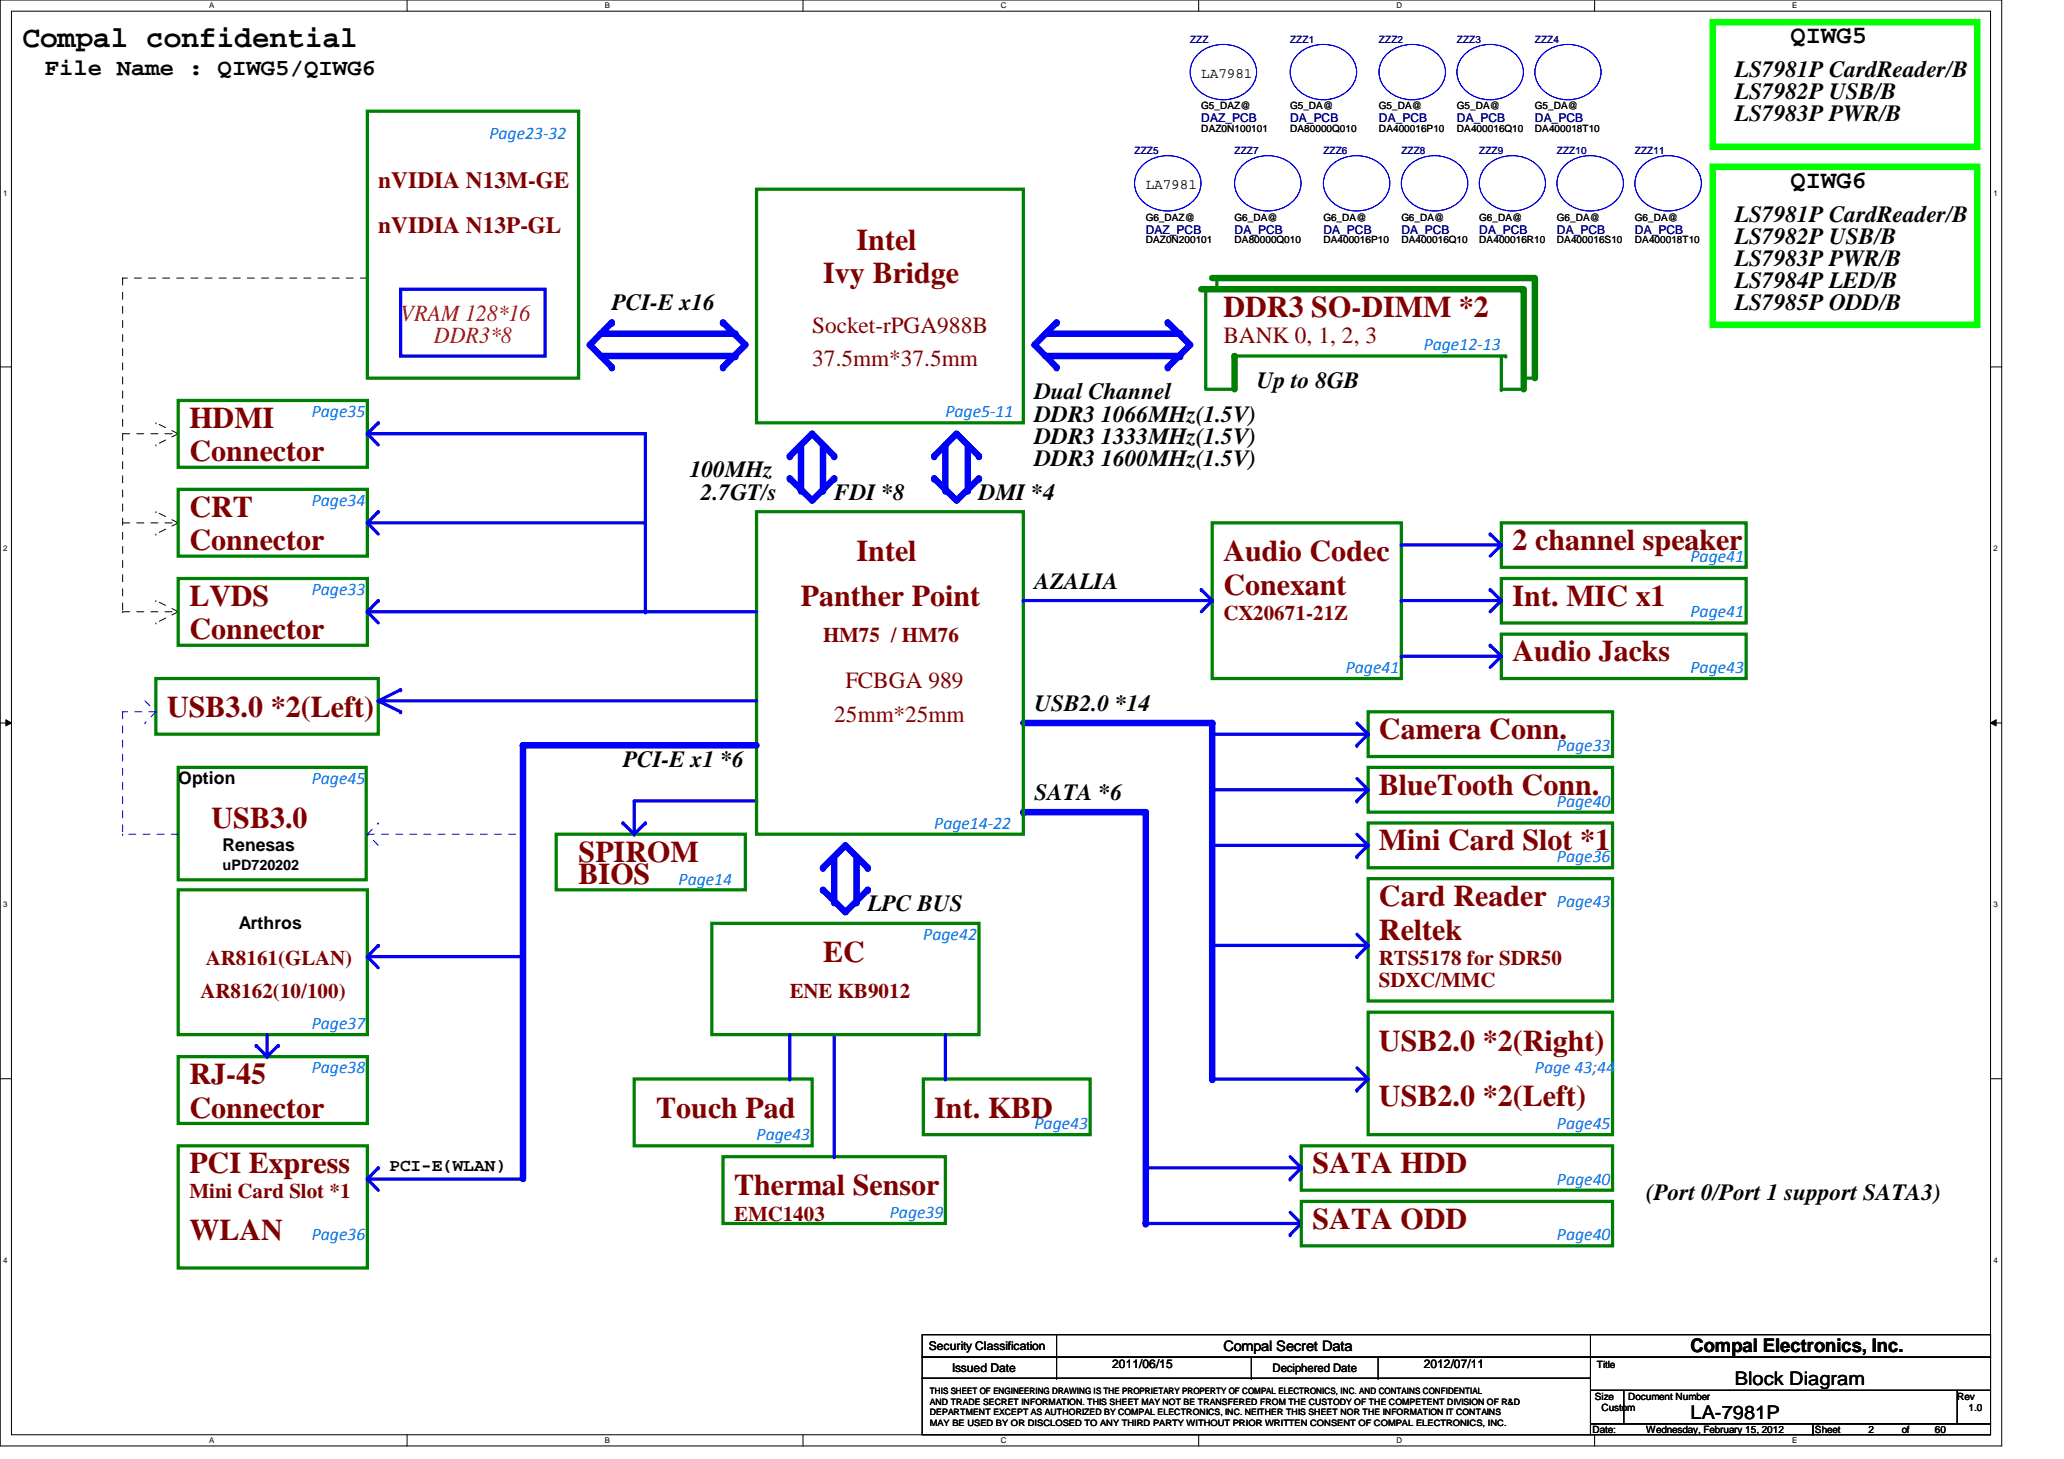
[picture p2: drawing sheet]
<svg xmlns="http://www.w3.org/2000/svg" width="297mm" height="210mm" viewBox="0 0 297 210" stroke-linecap="round" stroke-linejoin="round" font-family="sans-serif">
<path d="M0 0h288.1v208h-288.1zM1.6 1.6h284.9v204.8h-284.9z" fill="none" stroke="#000" stroke-width=".14"/>
<g fill="#fff">
<path d="M30.1 .2h.7v1.2h-.7z"/>
<path d="M30.1 206.6h.7v1.2h-.7z"/>
</g>
<path d="M58.6 0v1.6M58.6 206.4v1.6" fill="none" stroke="#000" stroke-width=".14"/>
<g fill="#fff">
<path d="M87 .2h.8v1.2h-.8z"/>
<path d="M87 206.6h.8v1.2h-.8z"/>
</g>
<path d="M115.6 0v1.6M115.6 206.4v1.6" fill="none" stroke="#000" stroke-width=".14"/>
<g fill="#fff">
<path d="M144 .2h.8v1.2h-.8z"/>
<path d="M144 206.6h.8v1.2h-.8z"/>
</g>
<path d="M172.5 0v1.6M172.5 206.4v1.6" fill="none" stroke="#000" stroke-width=".14"/>
<g fill="#fff">
<path d="M201 .2h.7v1.2h-.7z"/>
<path d="M201 206.6h.7v1.2h-.7z"/>
</g>
<path d="M229.5 0v1.6M229.5 206.4v1.6" fill="none" stroke="#000" stroke-width=".14"/>
<g fill="#fff">
<path d="M257.9 .2h.8v1.2h-.8z"/>
<path d="M257.9 206.6h.8v1.2h-.8z"/>
<path d="M.5 27.2h.6v1.2h-.6z"/>
<path d="M286.9 27.2h.6v1.2h-.6z"/>
<path d="M.5 78.4h.6v1.1h-.6z"/>
<path d="M286.9 78.4h.6v1.1h-.6z"/>
</g>
<path d="M0 52.8h1.6M286.5 52.8h1.6" fill="none" stroke="#000" stroke-width=".14"/>
<g fill="#fff">
<path d="M.5 129.6h.6v1.2h-.6z"/>
<path d="M286.9 129.6h.6v1.2h-.6z"/>
</g>
<path d="M0 104h1.6M.8 103.5l.8 .5-.8 .4zM286.5 104l.8-.5v.9zM286.5 104h1.6" fill="none" stroke="#000" stroke-width=".14"/>
<path d="M.8 103.5l.8 .5-.8 .4zM286.5 104l.8-.5v.9z" fill="#000"/>
<g fill="#fff">
<path d="M.5 180.8h.6v1.1h-.6z"/>
<path d="M286.9 180.8h.6v1.1h-.6z"/>
</g>
<g fill="none" stroke="#000" stroke-width=".14">
<path d="M0 155.2h1.6M286.5 155.2h1.6M132.7 192h96.2v3.2h-96.2zM132.7 195.2h96.2v3.1h-96.2zM132.7 198.3h96.2v8.1h-96.2zM152.1 195.2h.1M152.1 198.3h.1M152.1 192v6.3M180.1 198.3h.1M180.1 195.2v3.1M198.3 198.3h.1M198.3 195.2v3.1"/>
<path d="M228.9 192h57.6v3.2h-57.6zM228.9 195.2h57.6v4.8h-57.6zM228.9 200h4.8v4.9h-4.8zM228.9 204.9h32v1.5h-32zM233.7 200h48v4.9h-48zM260.9 204.9h25.6v1.5h-25.6zM281.7 200h4.8v4.9h-4.8z"/>
</g>
<path d="M246.5 3.2h38.1v17.9h-38.1z" fill="none" stroke="#0f0" stroke-width=".93"/>
<path d="M88 46.4l-3.1 3.2" fill="none" stroke="#00f" stroke-width=".93"/>
<circle cx="88" cy="46.4" r=".47" fill="#00f"/>
<path d="M107.3 49.6l-3.2 3.2" fill="none" stroke="#00f" stroke-width=".93"/>
<circle cx="104.1" cy="52.8" r=".47" fill="#00f"/>
<path d="M86.4 51.2h19.4" fill="none" stroke="#00f" stroke-width=".93"/>
<circle cx="105.8" cy="51.2" r=".47" fill="#00f"/>
<path d="M104.1 46.4l3.2 3.2" fill="none" stroke="#00f" stroke-width=".93"/>
<circle cx="104.1" cy="46.4" r=".47" fill="#00f"/>
<path d="M84.9 49.6l3.1 3.2" fill="none" stroke="#00f" stroke-width=".93"/>
<circle cx="88" cy="52.8" r=".47" fill="#00f"/>
<path d="M86.4 48h19.4" fill="none" stroke="#00f" stroke-width=".93"/>
<circle cx="105.8" cy="48" r=".47" fill="#00f"/>
<g fill="none" stroke="#000" stroke-width=".14" stroke-dasharray="1 1 1 1 1 1 1 1">
<path d="M17.6 40h.1M17.6 40v48M52.9 40h-35.3M17.6 75.2h8.1M17.6 62.4h8.1M22.4 73.6h.1M22.4 76.8h.1M22.4 60.8h.1M22.4 64h.1M25.7 75.2h.1M25.7 75.2l-3.3-1.6M25.7 75.2l-3.3 1.6"/>
<path d="M25.7 62.4h.1M25.7 62.4l-3.3-1.6M25.7 62.4l-3.3 1.6M17.6 88h.1M17.6 88h8.1M22.4 86.4h.1M22.4 89.6h.1M25.7 88h.1M25.7 88l-3.3-1.6M25.7 88l-3.3 1.6"/>
</g>
<path d="M52.9 16h30.4v38.4h-30.4z" fill="none" stroke="#008000" stroke-width=".47"/>
<path d="M57.7 41.6h20.7v9.6h-20.7zM91.3 115.2h17.6" fill="none" stroke="#00f" stroke-width=".47"/>
<circle cx="108.9" cy="115.2" r=".23" fill="#00f"/>
<path d="M91.3 115.2v4.8" fill="none" stroke="#00f" stroke-width=".47"/>
<circle cx="91.3" cy="120" r=".23" fill="#00f"/>
<path d="M164.9 116.8v59.2" fill="none" stroke="#00f" stroke-width=".93"/>
<circle cx="164.9" cy="176" r=".47" fill="#00f"/>
<path d="M91.3 155.2h25.6v9.6h-25.6z" fill="none" stroke="#008000" stroke-width=".47"/>
<path d="M116.9 62.4l3.2 3.2" fill="none" stroke="#00f" stroke-width=".93"/>
<circle cx="120.1" cy="65.6" r=".47" fill="#00f"/>
<path d="M113.7 68.8l3.2 3.2" fill="none" stroke="#00f" stroke-width=".93"/>
<circle cx="113.7" cy="68.8" r=".47" fill="#00f"/>
<path d="M118.4 64v6.6" fill="none" stroke="#00f" stroke-width=".93"/>
<circle cx="118.4" cy="70.6" r=".47" fill="#00f"/>
<path d="M115.3 64v6.6" fill="none" stroke="#00f" stroke-width=".93"/>
<circle cx="115.3" cy="70.6" r=".47" fill="#00f"/>
<path d="M120.1 68.8l-3.2 3.2" fill="none" stroke="#00f" stroke-width=".93"/>
<circle cx="120.1" cy="68.8" r=".47" fill="#00f"/>
<path d="M116.9 62.4l-3.2 3.2" fill="none" stroke="#00f" stroke-width=".93"/>
<circle cx="113.7" cy="65.6" r=".47" fill="#00f"/>
<path d="M147.3 116.8h17.6" fill="none" stroke="#00f" stroke-width=".93"/>
<circle cx="147.3" cy="116.8" r=".47" fill="#00f"/>
<path d="M173.5 41.6v14.4h4.2M219.3 54.4h1.6" fill="none" stroke="#008000" stroke-width=".47"/>
<circle cx="220.9" cy="54.4" r=".23" fill="#008000"/>
<path d="M172.9 41.6h46.4v14.4" fill="none" stroke="#008000" stroke-width=".93"/>
<path d="M216.1 56h3.2" fill="none" stroke="#008000" stroke-width=".47"/>
<circle cx="216.1" cy="56" r=".23" fill="#008000"/>
<path d="M177.7 51.2v4.8" fill="none" stroke="#008000" stroke-width=".93"/>
<circle cx="177.7" cy="51.2" r=".47" fill="#008000"/>
<path d="M175.1 40v1.6" fill="none" stroke="#008000" stroke-width=".47"/>
<circle cx="175.1" cy="41.6" r=".23" fill="#008000"/>
<path d="M216.1 51.2v4.8" fill="none" stroke="#008000" stroke-width=".47"/>
<circle cx="216.1" cy="56" r=".23" fill="#008000"/>
<path d="M174.5 40h46.4v14.4" fill="none" stroke="#008000" stroke-width=".93"/>
<path d="M177.7 51.2h39" fill="none" stroke="#008000" stroke-width=".47"/>
<circle cx="216.7" cy="51.2" r=".23" fill="#008000"/>
<path d="M147.3 104h27.2" fill="none" stroke="#00f" stroke-width=".93"/>
<circle cx="174.5" cy="104" r=".47" fill="#00f"/>
<path d="M174.5 104v51.2" fill="none" stroke="#00f" stroke-width=".93"/>
<circle cx="174.5" cy="155.2" r=".47" fill="#00f"/>
<path d="M108.9 27.2h38.4v33.6h-38.4zM108.9 73.6h38.4v46.4h-38.4zM104.1 166.4h32v9.6h-32z" fill="none" stroke="#008000" stroke-width=".47"/>
<path d="M137.7 62.4l3.2 3.2" fill="none" stroke="#00f" stroke-width=".93"/>
<circle cx="140.9" cy="65.6" r=".47" fill="#00f"/>
<path d="M134.4 68.8l3.3 3.2" fill="none" stroke="#00f" stroke-width=".93"/>
<circle cx="134.4" cy="68.8" r=".47" fill="#00f"/>
<path d="M139.3 64v6.6" fill="none" stroke="#00f" stroke-width=".93"/>
<circle cx="139.3" cy="70.6" r=".47" fill="#00f"/>
<path d="M136.1 64v6.6" fill="none" stroke="#00f" stroke-width=".93"/>
<circle cx="136.1" cy="70.6" r=".47" fill="#00f"/>
<path d="M140.9 68.8l-3.2 3.2" fill="none" stroke="#00f" stroke-width=".93"/>
<circle cx="140.9" cy="68.8" r=".47" fill="#00f"/>
<path d="M137.7 62.4l-3.3 3.2" fill="none" stroke="#00f" stroke-width=".93"/>
<circle cx="134.4" cy="65.6" r=".47" fill="#00f"/>
<path d="M121.7 121.6l3.2 3.2" fill="none" stroke="#00f" stroke-width=".93"/>
<circle cx="124.9" cy="124.8" r=".47" fill="#00f"/>
<path d="M118.4 128l3.3 3.2" fill="none" stroke="#00f" stroke-width=".93"/>
<circle cx="118.4" cy="128" r=".47" fill="#00f"/>
<path d="M120.1 123.2v6.6" fill="none" stroke="#00f" stroke-width=".93"/>
<circle cx="120.1" cy="129.8" r=".47" fill="#00f"/>
<path d="M124.9 128l-3.2 3.2" fill="none" stroke="#00f" stroke-width=".93"/>
<circle cx="124.9" cy="128" r=".47" fill="#00f"/>
<path d="M121.7 121.6l-3.3 3.2" fill="none" stroke="#00f" stroke-width=".93"/>
<circle cx="118.4" cy="124.8" r=".47" fill="#00f"/>
<path d="M123.3 123.2v6.6" fill="none" stroke="#00f" stroke-width=".93"/>
<circle cx="123.3" cy="129.8" r=".47" fill="#00f"/>
<path d="M132.9 155.2h24v8h-24z" fill="none" stroke="#008000" stroke-width=".47"/>
<path d="M120.1 148.8v17.6" fill="none" stroke="#00f" stroke-width=".47"/>
<circle cx="120.1" cy="166.4" r=".23" fill="#00f"/>
<path d="M102.4 132.8h38.5v16h-38.5z" fill="none" stroke="#008000" stroke-width=".47"/>
<path d="M136.1 148.8v6.4" fill="none" stroke="#00f" stroke-width=".47"/>
<circle cx="136.1" cy="155.2" r=".23" fill="#00f"/>
<path d="M113.7 148.8v6.4" fill="none" stroke="#00f" stroke-width=".47"/>
<circle cx="113.7" cy="155.2" r=".23" fill="#00f"/>
<path d="M152.1 46.4l-3.2 3.2" fill="none" stroke="#00f" stroke-width=".93"/>
<circle cx="152.1" cy="46.4" r=".47" fill="#00f"/>
<path d="M171.3 49.6l-3.2 3.2" fill="none" stroke="#00f" stroke-width=".93"/>
<circle cx="168.1" cy="52.8" r=".47" fill="#00f"/>
<path d="M150.4 51.2h19.4" fill="none" stroke="#00f" stroke-width=".93"/>
<circle cx="169.8" cy="51.2" r=".47" fill="#00f"/>
<path d="M168.1 46.4l3.2 3.2" fill="none" stroke="#00f" stroke-width=".93"/>
<circle cx="168.1" cy="46.4" r=".47" fill="#00f"/>
<path d="M148.9 49.6l3.2 3.2" fill="none" stroke="#00f" stroke-width=".93"/>
<circle cx="152.1" cy="52.8" r=".47" fill="#00f"/>
<path d="M150.4 48h19.4" fill="none" stroke="#00f" stroke-width=".93"/>
<circle cx="169.8" cy="48" r=".47" fill="#00f"/>
<path d="M25.7 57.6h27.2v9.6h-27.2zM25.7 70.4h27.2v9.6h-27.2zM25.7 83.2h27.2v9.6h-27.2z" fill="none" stroke="#008000" stroke-width=".47"/>
<path d="M92.9 62.4v25.6" fill="none" stroke="#00f" stroke-width=".47"/>
<circle cx="92.9" cy="62.4" r=".23" fill="#00f"/>
<path d="M92.9 88h16" fill="none" stroke="#00f" stroke-width=".47"/>
<circle cx="92.9" cy="88" r=".23" fill="#00f"/>
<path d="M52.9 62.4h40" fill="none" stroke="#00f" stroke-width=".47"/>
<circle cx="92.9" cy="62.4" r=".23" fill="#00f"/>
<path d="M54.4 60.8l-1.5 1.6" fill="none" stroke="#00f" stroke-width=".47"/>
<circle cx="54.4" cy="60.8" r=".23" fill="#00f"/>
<path d="M52.9 62.4l1.5 1.6" fill="none" stroke="#00f" stroke-width=".47"/>
<circle cx="52.9" cy="62.4" r=".23" fill="#00f"/>
<path d="M52.9 75.2h40" fill="none" stroke="#00f" stroke-width=".47"/>
<circle cx="92.9" cy="75.2" r=".23" fill="#00f"/>
<path d="M54.4 73.6l-1.5 1.6" fill="none" stroke="#00f" stroke-width=".47"/>
<circle cx="54.4" cy="73.6" r=".23" fill="#00f"/>
<path d="M52.9 75.2l1.5 1.6" fill="none" stroke="#00f" stroke-width=".47"/>
<circle cx="52.9" cy="75.2" r=".23" fill="#00f"/>
<path d="M52.9 88h40" fill="none" stroke="#00f" stroke-width=".47"/>
<circle cx="92.9" cy="88" r=".23" fill="#00f"/>
<path d="M54.4 86.4l-1.5 1.6" fill="none" stroke="#00f" stroke-width=".47"/>
<circle cx="54.4" cy="86.4" r=".23" fill="#00f"/>
<path d="M52.9 88l1.5 1.6" fill="none" stroke="#00f" stroke-width=".47"/>
<circle cx="52.9" cy="88" r=".23" fill="#00f"/>
<path d="M25.7 128h27.2v20.8h-27.2zM25.7 164.8h27.2v17.6h-27.2z" fill="none" stroke="#008000" stroke-width=".47"/>
<path d="M38.4 148.8v3.2" fill="none" stroke="#00f" stroke-width=".47"/>
<circle cx="38.4" cy="152" r=".23" fill="#00f"/>
<path d="M25.7 152h27.2v9.6h-27.2z" fill="none" stroke="#008000" stroke-width=".47"/>
<path d="M75.3 107.2h33.6" fill="none" stroke="#00f" stroke-width=".93"/>
<circle cx="75.3" cy="107.2" r=".47" fill="#00f"/>
<path d="M52.9 137.6h22.4" fill="none" stroke="#00f" stroke-width=".47"/>
<circle cx="75.3" cy="137.6" r=".23" fill="#00f"/>
<path d="M54.4 136l-1.5 1.6" fill="none" stroke="#00f" stroke-width=".47"/>
<circle cx="54.4" cy="136" r=".23" fill="#00f"/>
<path d="M52.9 137.6l1.5 1.6" fill="none" stroke="#00f" stroke-width=".47"/>
<circle cx="52.9" cy="137.6" r=".23" fill="#00f"/>
<path d="M75.3 107.2v62.4" fill="none" stroke="#00f" stroke-width=".93"/>
<circle cx="75.3" cy="107.2" r=".47" fill="#00f"/>
<path d="M40 150.4l-1.6 1.6" fill="none" stroke="#00f" stroke-width=".47"/>
<circle cx="40" cy="150.4" r=".23" fill="#00f"/>
<path d="M36.9 150.4l1.5 1.6" fill="none" stroke="#00f" stroke-width=".47"/>
<circle cx="36.9" cy="150.4" r=".23" fill="#00f"/>
<path d="M52.9 169.6h22.4" fill="none" stroke="#00f" stroke-width=".47"/>
<circle cx="75.3" cy="169.6" r=".23" fill="#00f"/>
<path d="M54.4 168l-1.5 1.6" fill="none" stroke="#00f" stroke-width=".47"/>
<circle cx="54.4" cy="168" r=".23" fill="#00f"/>
<path d="M52.9 169.6l1.5 1.6" fill="none" stroke="#00f" stroke-width=".47"/>
<circle cx="52.9" cy="169.6" r=".23" fill="#00f"/>
<path d="M80 120h27.3v8h-27.3z" fill="none" stroke="#008000" stroke-width=".47"/>
<path d="M92.9 118.4l-1.6 1.6" fill="none" stroke="#00f" stroke-width=".47"/>
<circle cx="92.9" cy="118.4" r=".23" fill="#00f"/>
<path d="M89.7 118.4l1.6 1.6" fill="none" stroke="#00f" stroke-width=".47"/>
<circle cx="89.7" cy="118.4" r=".23" fill="#00f"/>
<path d="M164.9 176h22.4" fill="none" stroke="#00f" stroke-width=".47"/>
<circle cx="164.9" cy="176" r=".23" fill="#00f"/>
<path d="M187.3 176l-1.6 1.6" fill="none" stroke="#00f" stroke-width=".47"/>
<circle cx="185.7" cy="177.6" r=".23" fill="#00f"/>
<path d="M185.7 174.4l1.6 1.6" fill="none" stroke="#00f" stroke-width=".47"/>
<circle cx="187.3" cy="176" r=".23" fill="#00f"/>
<path d="M187.3 172.8h44.8v6.4h-44.8zM187.3 164.8h44.8v6.4h-44.8z" fill="none" stroke="#008000" stroke-width=".47"/>
<path d="M164.9 168h22.4" fill="none" stroke="#00f" stroke-width=".47"/>
<circle cx="164.9" cy="168" r=".23" fill="#00f"/>
<path d="M187.3 168l-1.6 1.6" fill="none" stroke="#00f" stroke-width=".47"/>
<circle cx="185.7" cy="169.6" r=".23" fill="#00f"/>
<path d="M185.7 166.4l1.6 1.6" fill="none" stroke="#00f" stroke-width=".47"/>
<circle cx="187.3" cy="168" r=".23" fill="#00f"/>
<path d="M174.5 75.2h27.2v22.4h-27.2zM196.9 126.4h35.2v17.6h-35.2z" fill="none" stroke="#008000" stroke-width=".47"/>
<path d="M174.5 136h22.4" fill="none" stroke="#00f" stroke-width=".47"/>
<circle cx="174.5" cy="136" r=".23" fill="#00f"/>
<path d="M196.9 136l-1.6 1.6" fill="none" stroke="#00f" stroke-width=".47"/>
<circle cx="195.3" cy="137.6" r=".23" fill="#00f"/>
<path d="M195.3 134.4l1.6 1.6" fill="none" stroke="#00f" stroke-width=".47"/>
<circle cx="196.9" cy="136" r=".23" fill="#00f"/>
<path d="M196.9 102.4h35.2v6.4h-35.2zM196.9 110.4h35.2v6.4h-35.2zM196.9 118.4h35.2v6.4h-35.2zM196.9 145.6h35.2v17.6h-35.2z" fill="none" stroke="#008000" stroke-width=".47"/>
<path d="M174.5 121.6h22.4" fill="none" stroke="#00f" stroke-width=".47"/>
<circle cx="174.5" cy="121.6" r=".23" fill="#00f"/>
<path d="M196.9 121.6l-1.6 1.6" fill="none" stroke="#00f" stroke-width=".47"/>
<circle cx="195.3" cy="123.2" r=".23" fill="#00f"/>
<path d="M195.3 120l1.6 1.6" fill="none" stroke="#00f" stroke-width=".47"/>
<circle cx="196.9" cy="121.6" r=".23" fill="#00f"/>
<path d="M174.5 113.6h22.4" fill="none" stroke="#00f" stroke-width=".47"/>
<circle cx="174.5" cy="113.6" r=".23" fill="#00f"/>
<path d="M196.9 113.6l-1.6 1.6" fill="none" stroke="#00f" stroke-width=".47"/>
<circle cx="195.3" cy="115.2" r=".23" fill="#00f"/>
<path d="M195.3 112l1.6 1.6" fill="none" stroke="#00f" stroke-width=".47"/>
<circle cx="196.9" cy="113.6" r=".23" fill="#00f"/>
<path d="M174.5 105.6h22.4" fill="none" stroke="#00f" stroke-width=".47"/>
<circle cx="174.5" cy="105.6" r=".23" fill="#00f"/>
<path d="M196.9 105.6l-1.6 1.6" fill="none" stroke="#00f" stroke-width=".47"/>
<circle cx="195.3" cy="107.2" r=".23" fill="#00f"/>
<path d="M195.3 104l1.6 1.6" fill="none" stroke="#00f" stroke-width=".47"/>
<circle cx="196.9" cy="105.6" r=".23" fill="#00f"/>
<path d="M174.5 155.2h22.4" fill="none" stroke="#00f" stroke-width=".47"/>
<circle cx="174.5" cy="155.2" r=".23" fill="#00f"/>
<path d="M196.9 155.2l-1.6 1.6" fill="none" stroke="#00f" stroke-width=".47"/>
<circle cx="195.3" cy="156.8" r=".23" fill="#00f"/>
<path d="M195.3 153.6l1.6 1.6" fill="none" stroke="#00f" stroke-width=".47"/>
<circle cx="196.9" cy="155.2" r=".23" fill="#00f"/>
<path d="M172.9 84.8l1.6 1.6" fill="none" stroke="#00f" stroke-width=".47"/>
<circle cx="172.9" cy="84.8" r=".23" fill="#00f"/>
<path d="M174.5 86.4l-1.6 1.6" fill="none" stroke="#00f" stroke-width=".47"/>
<circle cx="174.5" cy="86.4" r=".23" fill="#00f"/>
<path d="M147.3 86.4h27.2" fill="none" stroke="#00f" stroke-width=".47"/>
<circle cx="147.3" cy="86.4" r=".23" fill="#00f"/>
<path d="M216.1 75.2h35.2v6.4h-35.2zM216.1 83.2h35.2v6.4h-35.2zM216.1 91.2h35.2v6.4h-35.2z" fill="none" stroke="#008000" stroke-width=".47"/>
<path d="M214.5 84.8l1.6 1.6" fill="none" stroke="#00f" stroke-width=".47"/>
<circle cx="214.5" cy="84.8" r=".23" fill="#00f"/>
<path d="M201.7 86.4h14.4" fill="none" stroke="#00f" stroke-width=".47"/>
<circle cx="201.7" cy="86.4" r=".23" fill="#00f"/>
<path d="M216.1 86.4l-1.6 1.6" fill="none" stroke="#00f" stroke-width=".47"/>
<circle cx="216.1" cy="86.4" r=".23" fill="#00f"/>
<path d="M214.5 92.8l1.6 1.6" fill="none" stroke="#00f" stroke-width=".47"/>
<circle cx="214.5" cy="92.8" r=".23" fill="#00f"/>
<path d="M201.7 94.4h14.4" fill="none" stroke="#00f" stroke-width=".47"/>
<circle cx="201.7" cy="94.4" r=".23" fill="#00f"/>
<path d="M216.1 94.4l-1.6 1.6" fill="none" stroke="#00f" stroke-width=".47"/>
<circle cx="216.1" cy="94.4" r=".23" fill="#00f"/>
<path d="M214.5 76.8l1.6 1.6" fill="none" stroke="#00f" stroke-width=".47"/>
<circle cx="214.5" cy="76.8" r=".23" fill="#00f"/>
<path d="M201.7 78.4h14.4" fill="none" stroke="#00f" stroke-width=".47"/>
<circle cx="201.7" cy="78.4" r=".23" fill="#00f"/>
<path d="M216.1 78.4l-1.6 1.6" fill="none" stroke="#00f" stroke-width=".47"/>
<circle cx="216.1" cy="78.4" r=".23" fill="#00f"/>
<path d="M22.4 97.6h32v8h-32zM25.7 110.4h27v16.2h-27z" fill="none" stroke="#008000" stroke-width=".47"/>
<g fill="none" stroke="#00f" stroke-width=".14" stroke-dasharray="1 1 1 1 1 1 1 1">
<path d="M17.6 102.4h.1M17.6 102.4v17.6M20.9 104h.1M20.9 100.8l1.5 1.6M22.4 102.4h-4.8M22.4 102.4l-1.5 1.6M22.4 102.4h.1M54.4 118.4h.1M17.6 120h.1M25.7 120h-8.1M52.9 120h22.4M52.9 120l1.5-1.6"/>
<path d="M52.9 120h.1M54.4 121.6l-1.5-1.6M75.3 120h.1"/>
</g>
<path d="M54.4 100.8h54.5" fill="none" stroke="#00f" stroke-width=".47"/>
<circle cx="54.4" cy="100.8" r=".23" fill="#00f"/>
<path d="M54.4 100.8l3.3 1.6" fill="none" stroke="#00f" stroke-width=".47"/>
<circle cx="57.7" cy="102.4" r=".23" fill="#00f"/>
<path d="M57.7 99.2l-3.3 1.6" fill="none" stroke="#00f" stroke-width=".47"/>
<circle cx="57.7" cy="99.2" r=".23" fill="#00f"/>
<path d="M246.5 24h38.1v22.7h-38.1z" fill="none" stroke="#0f0" stroke-width=".93"/>
<path d="M172.4 7.8a5.4 5.4 0 0 1 7.8 .6 3.5 3.5 0 0 1-1.1 5 5.2 5.2 0 0 1-7.5-1.7 3.5 3.5 0 0 1 .8-3.9zM186.8 7.8a5.4 5.4 0 0 1 7.8 .6 3.5 3.5 0 0 1-1.1 5 5.2 5.2 0 0 1-7.5-1.7 3.5 3.5 0 0 1 .8-3.9zM199.6 7.8a5.4 5.4 0 0 1 7.8 .6 3.5 3.5 0 0 1-1.1 5 5.2 5.2 0 0 1-7.5-1.7 3.5 3.5 0 0 1 .8-3.9zM210.8 7.8a5.4 5.4 0 0 1 7.8 .6 3.5 3.5 0 0 1-1.1 5 5.2 5.2 0 0 1-7.5-1.7 3.5 3.5 0 0 1 .8-3.9zM222 7.8a5.2 5.2 0 0 1 8.1 1.2 3.7 3.7 0 0 1-2.1 4.8 5.1 5.1 0 0 1-6.8-2.1 3.5 3.5 0 0 1 .8-3.9zM164.4 23.8a5.4 5.4 0 0 1 7.8 .6 3.5 3.5 0 0 1-1.1 5 5.2 5.2 0 0 1-7.5-1.7 3.5 3.5 0 0 1 .8-3.9zM178.8 23.8a5.4 5.4 0 0 1 7.8 .6 3.5 3.5 0 0 1-1.1 5 5.2 5.2 0 0 1-7.5-1.7 3.5 3.5 0 0 1 .8-3.9zM191.6 23.8a5.4 5.4 0 0 1 7.8 .6 3.5 3.5 0 0 1-1.1 5 5.2 5.2 0 0 1-7.5-1.7 3.5 3.5 0 0 1 .8-3.9zM202.8 23.8a5.4 5.4 0 0 1 7.8 .6 3.5 3.5 0 0 1-1.1 5 5.2 5.2 0 0 1-7.5-1.7 3.5 3.5 0 0 1 .8-3.9zM214 23.8a5.2 5.2 0 0 1 8.1 1.2 3.7 3.7 0 0 1-2.1 4.8 5.1 5.1 0 0 1-6.8-2.1 3.5 3.5 0 0 1 .8-3.9zM225.2 23.8a5.4 5.4 0 0 1 7.8 .6 3.5 3.5 0 0 1-1.1 5 5.2 5.2 0 0 1-7.5-1.7 3.5 3.5 0 0 1 .8-3.9zM236.4 23.8a5.4 5.4 0 0 1 7.8 .6 3.5 3.5 0 0 1-1.1 5 5.2 5.2 0 0 1-7.5-1.7 3.5 3.5 0 0 1 .8-3.9z" fill="none" stroke="#00f" stroke-width=".14"/>
<text font-size="4.3" x="3.3" y="6.8">Compal confidential</text>
<g font-size="4.3" fill="#800000">
<text x="123.3" y="35.9">Intel</text>
<text x="118.4" y="40.8">Ivy Bridge</text>
<text x="176.1" y="45.6">DDR3 SO-DIMM *2</text>
<text x="27.3" y="61.6">HDMI</text>
<text x="27.3" y="66.3">Connector</text>
<text x="27.3" y="74.3">CRT</text>
<text x="27.3" y="79.2">Connector</text>
<text x="123.3" y="80.8">Intel</text>
<text x="176.1" y="80.8">Audio Codec</text>
<text x="217.7" y="79.2">2 channel speaker</text>
<text x="27.3" y="87.2">LVDS</text>
<text x="115.3" y="87.2">Panther Point</text>
<text x="176.1" y="85.6">Conexant</text>
<text x="217.7" y="87.2">Int. MIC x1</text>
<text x="27.3" y="91.9">Connector</text>
<text x="217.7" y="95.2">Audio Jacks</text>
<text x="24" y="103.2">USB3.0 *2(Left)</text>
<text x="198.5" y="106.3">Camera Conn.</text>
<text x="30.4" y="119.2">USB3.0</text>
<text x="198.5" y="114.3">BlueTooth Conn.</text>
<text x="83.3" y="124">SPIROM</text>
<text x="198.5" y="122.3">Mini Card Slot *1</text>
<text x="83.3" y="127.2">BIOS</text>
<text x="198.5" y="130.3">Card Reader</text>
<text x="198.5" y="135.2">Reltek</text>
<text x="118.4" y="138.3">EC</text>
<text x="27.3" y="156">RJ-45</text>
<text x="198.5" y="151.2">USB2.0 *2(Right)</text>
<text x="27.3" y="160.8">Connector</text>
<text x="94.4" y="160.8">Touch Pad</text>
<text x="134.4" y="160.8">Int. KBD</text>
<text x="198.5" y="159.2">USB2.0 *2(Left)</text>
<text x="27.3" y="168.8">PCI Express</text>
<text x="105.7" y="172">Thermal Sensor</text>
<text x="188.9" y="168.8">SATA HDD</text>
<text x="27.3" y="178.4">WLAN</text>
<text x="188.9" y="176.8">SATA ODD</text>
</g>
<g font-size="3.6">
<text x="257.7" y="6.2">QIWG5</text>
<text x="257.7" y="27">QIWG6</text>
</g>
<g font-size="3.3">
<text x="6.4" y="10.8">File Name : QIWG5/QIWG6</text>
<text x="249.7" y="11">LS7981P CardReader/B</text>
<text x="249.7" y="14.3">LS7982P USB/B</text>
<text x="249.7" y="17.4">LS7983P PWR/B</text>
<text x="249.7" y="35.1">LS7982P USB/B</text>
<text x="249.7" y="31.9">LS7981P CardReader/B</text>
<text x="249.7" y="38.3">LS7983P PWR/B</text>
<text x="249.7" y="41.4">LS7984P LED/B</text>
<text x="88.1" y="44.7">PCI-E x16</text>
<text x="249.7" y="44.7">LS7985P ODD/B</text>
<text x="148.9" y="57.4">Dual Channel</text>
<text x="180.9" y="55.9">Up to 8GB</text>
<text x="148.9" y="60.7">DDR3 1066MHz(1.5V)</text>
<text x="148.9" y="63.9">DDR3 1333MHz(1.5V)</text>
<text x="99.3" y="68.7">100MHz</text>
<text x="100.9" y="71.9">2.7GT/s</text>
<text x="120.1" y="71.9">FDI *8</text>
<text x="140.9" y="71.9">DMI *4</text>
<text x="148.9" y="67.1">DDR3 1600MHz(1.5V)</text>
<text x="148.9" y="84.7">AZALIA</text>
<text x="148.9" y="102.3">USB2.0 *14</text>
<text x="89.7" y="110.3">PCI-E x1 *6</text>
<text x="148.9" y="115.1">SATA *6</text>
<text x="124.9" y="131.1">LPC BUS</text>
<text x="236.9" y="172.7">(Port 0/Port 1 support SATA3)</text>
</g>
<g font-size="3.3" fill="#800000">
<text x="54.4" y="27.1">nVIDIA N13M-GE</text>
<text x="54.4" y="33.5">nVIDIA N13P-GL</text>
<text x="116.9" y="47.8">Socket-rPGA988B</text>
<text x="116.9" y="52.6">37.5mm*37.5mm</text>
<text x="176.1" y="49.4">BANK 0, 1, 2, 3</text>
<text x="121.7" y="99">FCBGA 989</text>
<text x="120.1" y="103.8">25mm*25mm</text>
</g>
<g font-size="3.3" fill="#f00">
<text x="57.7" y="46.2">VRAM 128*16</text>
<text x="62.4" y="49.4">DDR3*8</text>
</g>
<g font-size="3" fill="#800000">
<text x="176.1" y="89.2">CX20671-21Z</text>
<text x="118.4" y="92.4">HM75 / HM76</text>
<text x="28.9" y="143.6">AR8162(10/100)</text>
<text x="29.6" y="138.8">AR8161(GLAN)</text>
<text x="113.7" y="143.6">ENE KB9012</text>
<text x="198.5" y="138.8">RTS5178 for SDR50</text>
<text x="198.5" y="142">SDXC/MMC</text>
<text x="27.3" y="172.4">Mini Card Slot *1</text>
<text x="105.7" y="175.6">EMC1403</text>
</g>
<g font-size="2.7">
<text x="243.3" y="194.6">Compal Electronics, Inc.</text>
<text x="249.7" y="199.3">Block Diagram</text>
<text x="243.3" y="204.1">LA-7981P</text>
</g>
<g font-size="2.5" fill="#0080ff">
<text x="70.4" y="20">Page23-32</text>
<text x="204.9" y="50.4">Page12-13</text>
<text x="44.9" y="60">Page35</text>
<text x="136.1" y="60">Page5-11</text>
<text x="44.9" y="72.8">Page34</text>
<text x="243.3" y="80.8">Page41</text>
<text x="44.9" y="85.6">Page33</text>
<text x="243.3" y="88.8">Page41</text>
<text x="193.7" y="96.8">Page41</text>
<text x="243.3" y="96.8">Page43</text>
<text x="44.9" y="112.8">Page45</text>
<text x="224.1" y="108">Page33</text>
<text x="134.4" y="119.3">Page14-22</text>
<text x="224.1" y="116">Page40</text>
<text x="224.1" y="124">Page36</text>
<text x="97.7" y="127.3">Page14</text>
<text x="224.1" y="130.4">Page43</text>
<text x="132.9" y="135.3">Page42</text>
<text x="44.9" y="148">Page37</text>
<text x="44.9" y="154.4">Page38</text>
<text x="220.9" y="154.4">Page 43;44</text>
<text x="108.9" y="164">Page43</text>
<text x="148.9" y="162.4">Page43</text>
<text x="224.1" y="162.4">Page45</text>
<text x="224.1" y="170.4">Page40</text>
<text x="44.9" y="178.4">Page36</text>
<text x="128.1" y="175.3">Page39</text>
<text x="224.1" y="178.4">Page40</text>
</g>
<g font-size="2.5">
<text x="25.7" y="112.8">Option</text>
<text x="32" y="122.4">Renesas</text>
<text x="34.4" y="133.6">Arthros</text>
<text x="56" y="168.5">PCI-E(WLAN)</text>
</g>
<g font-size="2.1">
<text x="172.9" y="11.2">LA7981</text>
<text x="164.9" y="27.2">LA7981</text>
<text x="32" y="125.1">uPD720202</text>
<text x="176.1" y="194.4">Compal Secret Data</text>
</g>
<g font-size="1.7" fill="#000080">
<text x="172.9" y="17.6">DAZ_PCB</text>
<text x="185.7" y="17.6">DA_PCB</text>
<text x="198.5" y="17.6">DA_PCB</text>
<text x="209.7" y="17.6">DA_PCB</text>
<text x="220.9" y="17.6">DA_PCB</text>
<text x="164.9" y="33.6">DAZ_PCB</text>
<text x="177.7" y="33.6">DA_PCB</text>
<text x="190.5" y="33.6">DA_PCB</text>
<text x="201.7" y="33.6">DA_PCB</text>
<text x="212.9" y="33.6">DA_PCB</text>
<text x="224.1" y="33.6">DA_PCB</text>
<text x="235.3" y="33.6">DA_PCB</text>
</g>
<g font-size="1.7">
<text x="133.7" y="194.3">Security Classification</text>
<text x="137" y="197.3">Issued Date</text>
<text x="160.1" y="196.8">2011/06/15</text>
<text x="183.1" y="197.4">Deciphered Date</text>
<text x="204.9" y="196.8">2012/07/11</text>
</g>
<g font-size="1.4" fill="#000080">
<text x="171.3" y="6.2">ZZZ</text>
<text x="185.7" y="6.2">ZZZ1</text>
<text x="198.5" y="6.2">ZZZ2</text>
<text x="209.7" y="6.2">ZZZ3</text>
<text x="220.9" y="6.2">ZZZ4</text>
<text x="163.3" y="22.2">ZZZ5</text>
<text x="177.7" y="22.2">ZZZ7</text>
<text x="190.5" y="22.2">ZZZ6</text>
<text x="201.7" y="22.2">ZZZ8</text>
<text x="212.9" y="22.2">ZZZ9</text>
<text x="224.1" y="22.2">ZZZ10</text>
<text x="235.3" y="22.2">ZZZ11</text>
</g>
<g font-size="1.4">
<text x="172.9" y="15.7">G5_DAZ@</text>
<text x="185.7" y="15.7">G5_DA@</text>
<text x="198.5" y="15.7">G5_DA@</text>
<text x="209.7" y="15.7">G5_DA@</text>
<text x="220.9" y="15.7">G5_DA@</text>
<text x="172.9" y="19">DAZ0N100101</text>
<text x="185.7" y="19">DA80000Q010</text>
<text x="198.5" y="19">DA400016P10</text>
<text x="209.7" y="19">DA400016Q10</text>
<text x="220.9" y="19">DA400018T10</text>
<text x="164.9" y="35">DAZ0N200101</text>
<text x="164.9" y="31.7">G6_DAZ@</text>
<text x="177.7" y="35">DA80000Q010</text>
<text x="177.7" y="31.7">G6_DA@</text>
<text x="190.5" y="35">DA400016P10</text>
<text x="190.5" y="31.7">G6_DA@</text>
<text x="201.7" y="35">DA400016Q10</text>
<text x="201.7" y="31.7">G6_DA@</text>
<text x="212.9" y="35">DA400016R10</text>
<text x="212.9" y="31.7">G6_DA@</text>
<text x="224.1" y="35">DA400016S10</text>
<text x="224.1" y="31.7">G6_DA@</text>
<text x="235.3" y="35">DA400018T10</text>
<text x="235.3" y="31.7">G6_DA@</text>
<text x="229.8" y="196.8">Title</text>
<text x="229.5" y="201.4">Size</text>
<text x="230.5" y="203">Custom</text>
<text x="234.3" y="201.4">Document Number</text>
<text x="281.7" y="201.4">Rev</text>
<text x="283.3" y="203">1.0</text>
<text x="229.2" y="206.2">Date:</text>
<text x="236.9" y="206.2">Wednesday, February 15, 2012</text>
<text x="261.2" y="206.2">Sheet</text>
<text x="268.9" y="206.2">2</text>
<text x="273.7" y="206.2">of</text>
<text x="278.5" y="206.2">60</text>
</g>
<g font-size="1.3">
<text x="133.8" y="203.6">DEPARTMENT EXCEPT AS AUTHORIZED BY COMPAL ELECTRONICS, INC. NEITHER THIS SHEET NOR THE INFORMATION IT CONTAINS</text>
<text x="133.8" y="202.1">AND TRADE SECRET INFORMATION. THIS SHEET MAY NOT BE TRANSFERED FROM THE CUSTODY OF THE COMPETENT DIVISION OF R&amp;D</text>
<text x="133.8" y="200.6">THIS SHEET OF ENGINEERING DRAWING IS THE PROPRIETARY PROPERTY OF COMPAL ELECTRONICS, INC. AND CONTAINS CONFIDENTIAL</text>
<text x="133.8" y="205.1">MAY BE USED BY OR DISCLOSED TO ANY THIRD PARTY WITHOUT PRIOR WRITTEN CONSENT OF COMPAL ELECTRONICS, INC.</text>
</g>
<g font-size="1.1">
<text x="30.1" y="1.1">A</text>
<text x="87" y="1.1">B</text>
<text x="144" y="1.1">C</text>
<text x="201" y="1.1">D</text>
<text x="257.9" y="1.1">E</text>
<text x=".5" y="28.2">1</text>
<text x="286.9" y="28.2">1</text>
<text x=".5" y="79.3">2</text>
<text x="286.9" y="79.3">2</text>
<text x=".5" y="130.6">3</text>
<text x="286.9" y="130.6">3</text>
<text x=".5" y="181.7">4</text>
<text x="286.9" y="181.7">4</text>
<text x="30.1" y="207.6">A</text>
<text x="87" y="207.6">B</text>
<text x="144" y="207.6">C</text>
<text x="201" y="207.6">D</text>
<text x="257.9" y="207.6">E</text>
</g>
</svg>
